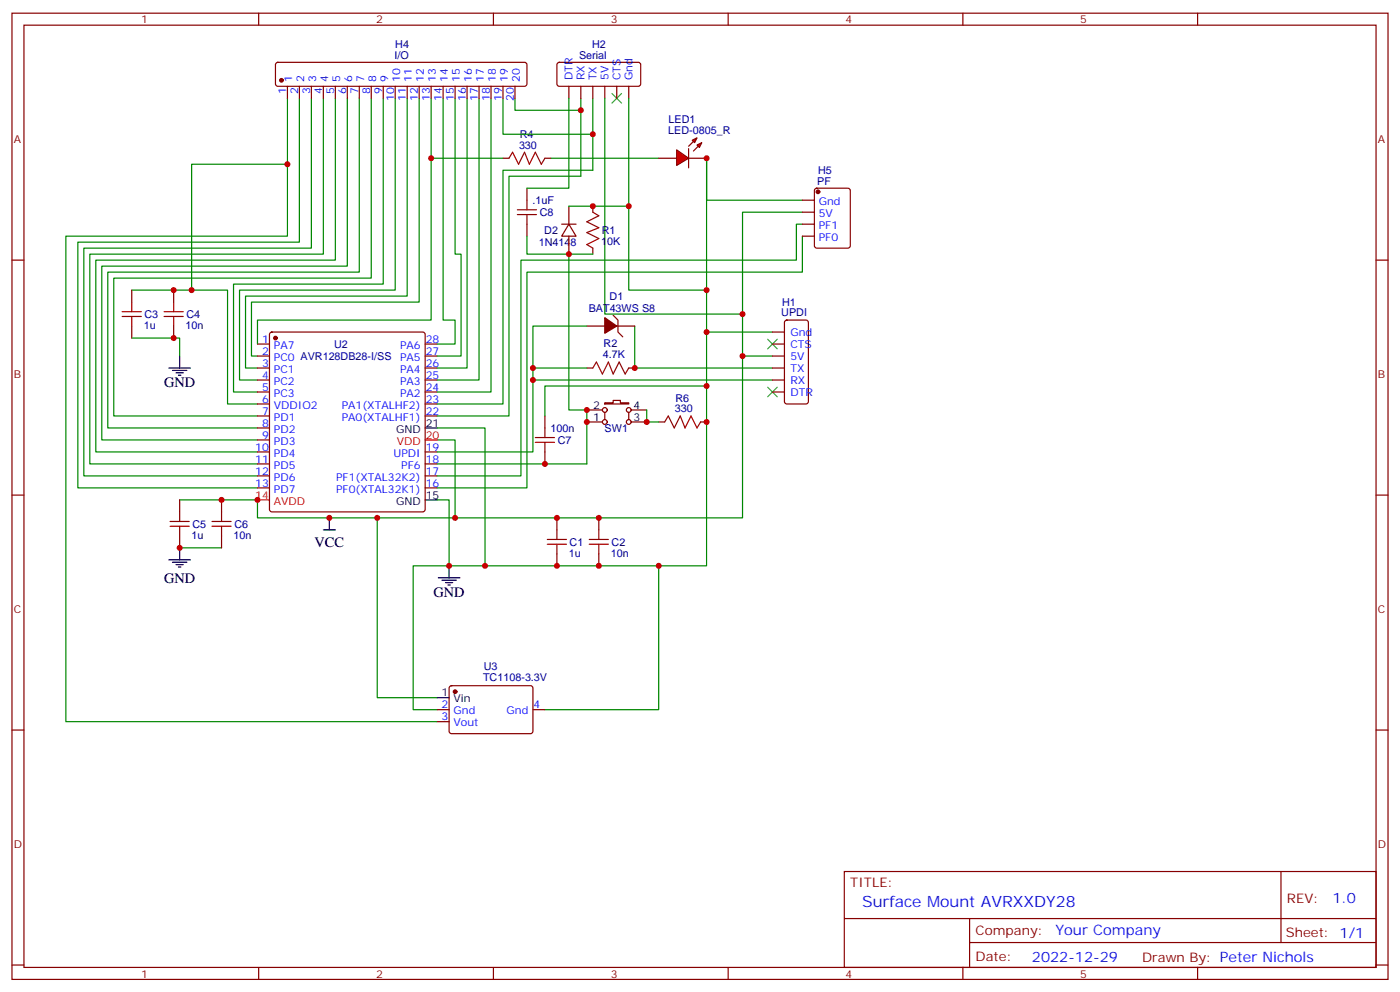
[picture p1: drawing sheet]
<svg xmlns="http://www.w3.org/2000/svg" width="412mm" height="292mm" viewBox="0 0 412 292" stroke-linecap="round" stroke-linejoin="round" font-family="sans-serif">
<g fill="none" stroke="#870000" stroke-width=".35">
<path d="M3.5 3.9h405.4v284.3h-405.4zM7.1 7.4h398.2v277.3h-398.2zM76.2 3.9v3.5M81.4 18.6l.4-.3h72.7l.5 .3 .2 .5v5.6l-.2 .5-.5 .2h-72.7l-.5-.2-.2-.5v-5.6zM145.3 3.9v3.5M164.3 18.6l.4-.3 23.6 .1 .4 .7v5.9l-.7 .4-23.5-.1-.5-.6v-5.6zM214.5 3.9v3.5M283.6 3.9v3.5M352.8 3.9v3.5M84.7 25.4v3.5M88.2 25.4v3.5M91.7 25.4v3.5"/>
<path d="M95.2 25.4v3.5M98.8 25.4v3.5M102.3 25.4v3.5M105.8 25.4v3.5M109.4 25.4v3.5M112.9 25.4v3.5M116.4 25.4v3.5M119.9 25.4v3.5M123.5 25.4v3.5M127 25.4v3.5M130.5 25.4v3.5M134.1 25.4v3.5"/>
<path d="M137.6 25.4v3.5M141.1 25.4v3.5M144.6 25.4v3.5M148.2 25.4v3.5M151.7 25.4v3.5M167.6 25.4v3.5M171.1 25.4v3.5M174.6 25.4v3.5M178.2 25.4v3.5M181.7 25.4v3.5M185.2 25.4v3.5M148.2 46.6h1.7"/>
<path d="M160.5 46.6h1.8M236.4 58.9h3.5M240.1 55.6l.5-.2h9.2l.6 .4 .1 16.5-.5 .7h-9.4l-.7-.4v-16.5zM3.5 76.6h3.6M165.5 66h4.2M167.6 66l2.1 3.5h-4.2zM167.6 60.7v5.3M167.6 69.5v5.3M174.6 60.7v1.7M174.6 73v1.8M236.4 66h3.5M236.4 62.4h3.5"/>
<path d="M236.4 69.5h3.5M405.3 76.6h3.6M38.8 85.4v3.5M38.8 96v3.5M51.2 85.4v3.5M51.2 96v3.5M79.6 97.9l.5-.2h44.4l.5 .2 .2 .5v51.5l-.2 .5-.5 .2h-44.4l-.5-.2-.2-.5v-51.5zM227.5 97.7h3.6M231.3 94.4l.5-.2h5.6l.7 .4v23.6l-.4 .6-5.9 .1-.7-.5v-23.5zM75.8 101.2h3.6M75.8 104.8h3.6M75.8 108.3h3.6"/>
<path d="M75.8 111.8h3.6M75.8 115.4h3.6M75.8 118.9h3.6M125.2 101.2h3.6M125.2 104.8h3.6M125.2 108.3h3.6M125.2 111.8h3.6M125.2 115.4h3.6M125.2 118.9h3.6M172.9 108.3h1.7M185.2 108.3h1.8M227.5 101.2h3.6"/>
<path d="M227.5 104.8h3.6M227.5 108.3h3.6M227.5 111.8h3.6M227.5 115.4h3.6M75.8 122.4h3.6M75.8 133h3.6M75.8 136.5h3.6M75.8 129.5h3.6M75.8 125.9h3.6M125.2 122.4h3.6M125.2 133h3.6M125.2 136.5h3.6"/>
<path d="M160.5 122.4v3.5M160.5 133v3.5M194 124.2h1.8M206.4 124.2h1.7M3.5 145.7h3.6M52.9 147.1v3.5M52.9 157.7v3.5M65.3 147.1v3.5M65.3 157.7v3.5M75.8 140.1h3.6M75.8 143.6h3.6M125.2 140.1h3.6"/>
<path d="M125.2 143.6h3.6M164 152.4v3.5M176.4 152.4v3.5M405.3 145.7h3.6M164 163v3.5M176.4 163v3.5M3.5 214.8h3.6M128.8 208.8h3.5M128.8 212.4h3.5M132.5 202l.5-.2h23.6l.4 .7-.1 13-.6 .4-23.6-.1-.4-.6v-12.7zM157 208.8h3.5M405.3 214.8h3.6"/>
<path d="M248.7 256.5h156.6v28.2h-156.6zM377.3 256.5v20.9M248.7 270.3h156.5M285.6 277.4h119.6M285.6 270.3v14.1M3.5 284h3.6M76.2 284.7v3.5M145.3 284.7v3.5M214.5 284.7v3.5M283.6 284.7v3.5M352.8 284.7v3.5M405.3 284h3.6"/>
</g>
<g fill="none" stroke="#008700" stroke-width=".35">
<path d="M84.7 28.9v40.6h-65.3v142.9h109.4M88.2 28.9v42.4h-65.3v72.3h52.9M91.7 28.9v44.1h-67v67.1h51.1M95.2 28.9v45.9h-68.7v61.7h49.3M98.8 28.9v47.7h-70.6v56.4h47.6M102.3 28.9v49.4h-72.3v51.2h45.8M105.8 28.9v51.2h-74.1v45.8h44.1M109.4 28.9v52.9h-75.9v40.6h42.3M112.9 28.9v54.7h-44.1v31.8h7M116.4 28.9v56.5h-45.8v26.4h5.2M119.9 28.9v58.2h-47.6v21.2h3.5M123.5 28.9v60h-49.4v15.9h1.7"/>
<path d="M127 28.9v65.3h-51.2v7M130.5 28.9v65.3h3.6v7h-5.3M134.1 28.9v45.9h1.7v30h-7M137.6 28.9v79.4h-8.8M141.1 28.9v82.9h-12.3M144.6 28.9v86.5h-15.8M148.2 28.9v10.6h26.4M151.7 28.9v3.6h19.4M171.1 28.9v23h-21.2v70.5h-21.1M174.6 28.9v21.2h-26.4v68.8h-19.4M178.2 28.9v63.5h40.5v12.4h8.8M185.2 28.9v56.5h22.9"/>
<path d="M84.7 48.3h-28.3v37.1M127 46.6h21.2M162.3 46.6h31.7M236.4 58.9h-28.3v-12.3v119.9h-75.8v-19.4h-3.5M236.4 62.4h-17.7v30M236.4 69.5v10.6h-81.2v63.5h-26.4M236.4 66h-1.8v10.6h-81.1v63.5h-24.7M38.8 85.4h28.2v33.5h8.8M38.8 99.5h14.1v5.3M172.9 96h-15.9v37h-28.2M187 96v12.3h40.5M208.1 97.7h19.4"/>
<path d="M157 111.8h70.5M157 108.3h15.9M218.7 104.8v47.6h-142.9v-5.3h-22.9M128.8 136.5h44.1M128.8 129.5h5.3v22.9M128.8 125.9h14.1v40.6M111.1 152.4v52.9h17.7M52.9 161.2h12.4M132.3 166.5h-10.6v42.3h7.1M194 166.5v42.3h-33.5"/>
</g>
<g fill="none" stroke="#a10000" stroke-width=".35">
<path d="M149.9 46.6l1.1-1.8 1.8 3.5 1.7-3.5 1.4 3.5 1.8-3.5 1.8 3.5 1-1.7M174.6 62.4l1.8 1.1-3.5 1.8 3.5 1.7-3.5 1.4 3.5 1.8-3.5 1.8 1.7 1M36 93.1h5.6M36 91.7h5.6M38.8 88.9v2.8M38.8 93.1v2.9M48.3 93.1h5.7M48.3 91.7h5.7M51.2 88.9v2.8M51.2 93.1v2.9M174.6 108.3l1.1-1.8 1.7 3.6 1.8-3.6 1.4 3.6 1.8-3.6 1.7 3.6 1.1-1.8M157.7 128.8h5.6"/>
<path d="M157.7 130.2h5.6M160.5 125.9v2.9M160.5 130.2v2.8M195.8 124.2l1-1.8 1.8 3.5 1.8-3.5 1.4 3.5 1.8-3.5 1.7 3.5 1.1-1.7M50.1 154.9h5.6M50.1 153.5h5.6M52.9 150.6v2.9M52.9 154.9v2.8M62.4 154.9h5.7M62.4 153.5h5.7M65.3 150.6v2.9M65.3 154.9v2.8"/>
<path d="M161.2 158.8h5.7M164 155.9v2.9M173.6 158.8h5.6M176.4 155.9v2.9M161.2 160.2h5.7M164 160.2v2.8M173.6 160.2h5.6M176.4 160.2v2.8"/>
</g>
<path d="M180.3 27.5l2.8 2.8M183.1 27.5l-2.8 2.8M226.1 99.8l2.9 2.9M229 99.8l-2.9 2.9M226.1 113.9l2.9 2.9M229 113.9l-2.9 2.9" fill="none" stroke="#3c3" stroke-width=".35"/>
<g fill="#870000" stroke="#870000" stroke-width=".35">
<circle cx="240.9" cy="56.4" r=".53"/>
<circle cx="82.9" cy="23.6" r=".53"/>
<circle cx="134.1" cy="203.6" r=".53"/>
<circle cx="81.1" cy="99.5" r=".53"/>
</g>
<g fill="none" stroke="#000" stroke-width=".35">
<path d="M49.7 108.3h6.4M50.8 109h4.2M51.9 109.7h2.1M52.6 110.4h.7M52.9 104.8v3.5M125.2 125.9h3.6M95.2 155.9h3.6M97 152.4v3.5M125.2 147.1h3.6M49.7 164.7h6.4M50.8 165.5h4.2M51.9 166.2h2.1"/>
<path d="M52.6 166.9h.7M52.9 161.2v3.5M129.1 170h6.4M130.2 170.7h4.2M131.2 171.4h2.1M131.9 172.2h.7M132.3 166.5v3.5M128.8 205.3h3.5"/>
</g>
<path d="M125.2 129.5h3.6M75.8 147.1h3.6" fill="none" stroke="#f00" stroke-width=".35"/>
<g fill="#f00" stroke="#870000" stroke-width=".35">
<path d="M199.3 44.1l3.5 2.5-3.5 2.1z"/>
<path d="M202.8 43.7v5.7z"/>
</g>
<g fill="#870000" stroke="#870000" stroke-width=".35">
<path d="M202.8 43l1.5-1.4z"/>
<path d="M204.3 44.4l1.4-1.4z"/>
</g>
<g fill="#f00" stroke="#870000" stroke-width=".35">
<path d="M203.9 41.3l1.4-.7-.7 1.4z"/>
<path d="M205.3 42.7l1.4-.7-.7 1.4z"/>
</g>
<g fill="none" stroke="#870000" stroke-width=".35">
<path d="M155.2 55.4v3.5M194 46.6h5.3M202.8 46.6h5.3M155.2 66v3.5M172.9 96h5.3M180.6 92.8l1.4 1.4v3.5l1.4 1.4M181.7 96h5.3M178.2 118.5h2.4v-.7h2.1v.7h2.5v.4h-7zM172.9 124.2h4.5M172.9 120.6h4.5M178.2 121.4v2.1M185.2 121.4v2.1"/>
<path d="M185.9 124.2h4.6M185.9 120.6h4.6"/>
<circle cx="178.2" cy="124.2" r=".71"/>
<circle cx="178.2" cy="120.6" r=".71"/>
<circle cx="185.2" cy="124.2" r=".71"/>
<circle cx="185.2" cy="120.6" r=".71"/>
</g>
<path d="M178.2 93.5l3.5 2.5-3.5 2.1z" fill="#870000" stroke="#870000" stroke-width=".35"/>
<path d="M167.6 28.9v26.5h-12.4M155.2 69.5v5.3h12.4M167.6 60.7h17.6M174.6 74.8h-7v45.8h5.3v15.9M208.1 113.6h-47.6v8.8M190.5 120.6v3.6h3.5" fill="none" stroke="#008700" stroke-width=".35"/>
<path d="M155.2 58.9v2.8M152.4 61.7h5.6M152.4 63.1h5.6M155.2 63.1v2.9" fill="none" stroke="#a10000" stroke-width=".35"/>
<g fill="#c00">
<circle cx="218.7" cy="92.4" r=".88"/>
<circle cx="127" cy="46.6" r=".88"/>
<circle cx="208.1" cy="85.4" r=".88"/>
<circle cx="171.1" cy="32.5" r=".88"/>
<circle cx="174.6" cy="39.5" r=".88"/>
<circle cx="164" cy="152.4" r=".88"/>
<circle cx="164" cy="166.5" r=".88"/>
<circle cx="176.4" cy="152.4" r=".88"/>
<circle cx="176.4" cy="166.5" r=".88"/>
<circle cx="160.5" cy="136.5" r=".88"/>
<circle cx="187" cy="108.3" r=".88"/>
<circle cx="208.1" cy="97.7" r=".88"/>
<circle cx="218.7" cy="104.8" r=".88"/>
<circle cx="56.4" cy="85.4" r=".88"/>
<circle cx="194" cy="166.5" r=".88"/>
<circle cx="111.1" cy="152.4" r=".88"/>
<circle cx="51.2" cy="85.4" r=".88"/>
<circle cx="157" cy="111.8" r=".88"/>
<circle cx="157" cy="108.3" r=".88"/>
<circle cx="134.1" cy="152.4" r=".88"/>
<circle cx="97" cy="152.4" r=".88"/>
<circle cx="142.9" cy="166.5" r=".88"/>
<circle cx="132.3" cy="166.5" r=".88"/>
<circle cx="65.3" cy="147.1" r=".88"/>
<circle cx="52.9" cy="161.2" r=".88"/>
<circle cx="51.2" cy="99.5" r=".88"/>
<circle cx="75.8" cy="147.1" r=".88"/>
<circle cx="84.7" cy="48.3" r=".88"/>
<circle cx="208.1" cy="46.6" r=".88"/>
<circle cx="208.1" cy="124.2" r=".88"/>
<circle cx="190.5" cy="124.2" r=".88"/>
<circle cx="208.1" cy="113.6" r=".88"/>
<circle cx="172.9" cy="124.2" r=".88"/>
<circle cx="172.9" cy="120.6" r=".88"/>
<circle cx="167.6" cy="74.8" r=".88"/>
<circle cx="185.2" cy="60.7" r=".88"/>
<circle cx="174.6" cy="60.7" r=".88"/>
</g>
<text font-size="4.6" fill="#00f" x="254" y="267.1">Surface Mount AVRXXDY28</text>
<g font-size="4.2">
<text x="48.3" y="113.9">GND</text>
<text x="92.7" y="161">VCC</text>
<text x="48.3" y="171.6">GND</text>
<text x="127.7" y="175.7">GND</text>
</g>
<g font-size="4.2" fill="#00f">
<text x="392.5" y="265.7">1.0</text>
<text x="310.9" y="275.3">Your Company</text>
<text x="304" y="283.1">2022-12-29</text>
</g>
<g font-size="3.9" fill="#800">
<text x="250.5" y="261.1">TITLE:</text>
<text x="379.1" y="265.7">REV:</text>
<text x="287.4" y="275.3">Company:</text>
<text x="378.7" y="275.9">Sheet: 1/1</text>
<text x="287.4" y="282.9">Date:</text>
<text x="336.4" y="283">Drawn By: Peter Nichols</text>
</g>
<g font-size="3.2" fill="#800">
<text x="41.6" y="6.9">1</text>
<text x="110.8" y="6.9">2</text>
<text x="179.9" y="6.9">3</text>
<text x="249.1" y="6.9">4</text>
<text x="318.2" y="6.9">5</text>
<text x="4.1" y="42">A</text>
<text x="405.9" y="42">A</text>
<text x="4.1" y="111.1">B</text>
<text x="405.9" y="111.1">B</text>
<text x="4.1" y="180.3">C</text>
<text x="405.9" y="180.3">C</text>
<text x="4.1" y="249.4">D</text>
<text x="405.9" y="249.4">D</text>
<text x="41.6" y="287.7">1</text>
<text x="110.8" y="287.7">2</text>
<text x="179.9" y="287.7">3</text>
<text x="249.1" y="287.7">4</text>
<text x="318.2" y="287.7">5</text>
</g>
<g font-size="3.2" fill="#000080">
<text x="116.2" y="17.3">I/O</text>
<text x="116.4" y="14">H4</text>
<text x="170.6" y="17.3">Serial</text>
<text x="174.4" y="14">H2</text>
<text x="153.1" y="40.6">R4</text>
<text x="196.9" y="39.5">LED-0805_R</text>
<text x="197" y="36.3">LED1</text>
<text x="152.9" y="43.7">330</text>
<text x="241" y="51.2">H5</text>
<text x="240.7" y="54.3">PF</text>
<text x="156.9" y="60.1">.1uF</text>
<text x="159" y="63.6">C8</text>
<text x="160.3" y="68.9">D2</text>
<text x="177.3" y="68.9">R1</text>
<text x="158.7" y="72.4">1N4148</text>
<text x="177.1" y="72.1">10K</text>
<text x="179.6" y="88.2">D1</text>
<text x="230.4" y="90">H1</text>
<text x="42.6" y="93.6">C3</text>
<text x="54.9" y="93.6">C4</text>
<text x="173.4" y="91.7">BAT43WS S8</text>
<text x="230.1" y="93.1">UPDI</text>
<text x="42.3" y="96.8">1u</text>
<text x="54.7" y="96.8">10n</text>
<text x="98.4" y="102.4">U2</text>
<text x="177.6" y="105.5">4.7K</text>
<text x="177.8" y="102.2">R2</text>
<text x="199" y="118.2">R6</text>
<text x="198.7" y="121.4">330</text>
<text x="162.1" y="127.1">100n</text>
<text x="164.3" y="130.6">C7</text>
<text x="178.1" y="127.1">SW1</text>
<text x="56.7" y="155.3">C5</text>
<text x="69" y="155.3">C6</text>
<text x="56.4" y="158.5">1u</text>
<text x="68.8" y="158.5">10n</text>
<text x="167.8" y="160.6">C1</text>
<text x="180.2" y="160.6">C2</text>
<text x="167.6" y="163.8">1u</text>
<text x="179.9" y="163.8">10n</text>
<text x="142.5" y="197.2">U3</text>
<text x="142.3" y="200.4">TC1108-3.3V</text>
</g>
<g font-size="3.2" fill="#00f">
<text x="168.6" y="23.6" transform="rotate(-90 168.6 23.6)">DTR</text>
<text x="172.2" y="23.6" transform="rotate(-90 172.2 23.6)">RX</text>
<text x="175.7" y="23.6" transform="rotate(-90 175.7 23.6)">TX</text>
<text x="179.2" y="23.6" transform="rotate(-90 179.2 23.6)">5V</text>
<text x="182.7" y="23.6" transform="rotate(-90 182.7 23.6)">CTS</text>
<text x="186.3" y="23.6" transform="rotate(-90 186.3 23.6)">Gnd</text>
<text x="84.3" y="27.6" transform="rotate(-90 84.3 27.6)">1</text>
<text x="86.1" y="24.1" transform="rotate(-90 86.1 24.1)">1</text>
<text x="87.8" y="27.6" transform="rotate(-90 87.8 27.6)">2</text>
<text x="89.6" y="24.1" transform="rotate(-90 89.6 24.1)">2</text>
<text x="91.4" y="27.6" transform="rotate(-90 91.4 27.6)">3</text>
<text x="93.1" y="24.1" transform="rotate(-90 93.1 24.1)">3</text>
<text x="94.9" y="27.6" transform="rotate(-90 94.9 27.6)">4</text>
<text x="96.7" y="24.1" transform="rotate(-90 96.7 24.1)">4</text>
<text x="98.4" y="27.6" transform="rotate(-90 98.4 27.6)">5</text>
<text x="100.2" y="24.1" transform="rotate(-90 100.2 24.1)">5</text>
<text x="102" y="27.6" transform="rotate(-90 102 27.6)">6</text>
<text x="103.7" y="24.1" transform="rotate(-90 103.7 24.1)">6</text>
<text x="105.5" y="27.6" transform="rotate(-90 105.5 27.6)">7</text>
<text x="107.2" y="24.1" transform="rotate(-90 107.2 24.1)">7</text>
<text x="109" y="27.6" transform="rotate(-90 109 27.6)">8</text>
<text x="110.8" y="24.1" transform="rotate(-90 110.8 24.1)">8</text>
<text x="112.5" y="27.6" transform="rotate(-90 112.5 27.6)">9</text>
<text x="114.3" y="24.1" transform="rotate(-90 114.3 24.1)">9</text>
<text x="116.1" y="29.6" transform="rotate(-90 116.1 29.6)">10</text>
<text x="117.8" y="24.1" transform="rotate(-90 117.8 24.1)">10</text>
<text x="119.6" y="29.6" transform="rotate(-90 119.6 29.6)">11</text>
<text x="121.4" y="24.1" transform="rotate(-90 121.4 24.1)">11</text>
<text x="123.1" y="29.6" transform="rotate(-90 123.1 29.6)">12</text>
<text x="124.9" y="24.1" transform="rotate(-90 124.9 24.1)">12</text>
<text x="126.6" y="29.6" transform="rotate(-90 126.6 29.6)">13</text>
<text x="128.4" y="24.1" transform="rotate(-90 128.4 24.1)">13</text>
<text x="130.2" y="29.6" transform="rotate(-90 130.2 29.6)">14</text>
<text x="131.9" y="24.1" transform="rotate(-90 131.9 24.1)">14</text>
<text x="133.7" y="29.6" transform="rotate(-90 133.7 29.6)">15</text>
<text x="135.5" y="24.1" transform="rotate(-90 135.5 24.1)">15</text>
<text x="137.2" y="29.6" transform="rotate(-90 137.2 29.6)">16</text>
<text x="139" y="24.1" transform="rotate(-90 139 24.1)">16</text>
<text x="140.8" y="29.6" transform="rotate(-90 140.8 29.6)">17</text>
<text x="142.5" y="24.1" transform="rotate(-90 142.5 24.1)">17</text>
<text x="144.3" y="29.6" transform="rotate(-90 144.3 29.6)">18</text>
<text x="146" y="24.1" transform="rotate(-90 146 24.1)">18</text>
<text x="147.8" y="29.6" transform="rotate(-90 147.8 29.6)">19</text>
<text x="149.6" y="24.1" transform="rotate(-90 149.6 24.1)">19</text>
<text x="151.3" y="29.6" transform="rotate(-90 151.3 29.6)">20</text>
<text x="153.1" y="24.1" transform="rotate(-90 153.1 24.1)">20</text>
<text x="241.2" y="60.3">Gnd</text>
<text x="241.2" y="63.9">5V</text>
<text x="241.2" y="67.4">PF1</text>
<text x="241.2" y="70.9">PF0</text>
<text x="77.2" y="100.9">1</text>
<text x="125.4" y="100.9">28</text>
<text x="232.8" y="98.8">Gnd</text>
<text x="77.2" y="107.9">3</text>
<text x="77.2" y="104.4">2</text>
<text x="80.7" y="106.2">PC0 AVR128DB28-I/SS</text>
<text x="80.7" y="102.7">PA7</text>
<text x="117.8" y="102.7">PA6</text>
<text x="117.8" y="106.2">PA5</text>
<text x="125.4" y="104.4">27</text>
<text x="125.4" y="107.9">26</text>
<text x="232.8" y="102.3">CTS</text>
<text x="232.8" y="105.8">5V</text>
<text x="77.2" y="111.5">4</text>
<text x="80.7" y="113.2">PC2</text>
<text x="80.7" y="109.7">PC1</text>
<text x="117.8" y="109.7">PA4</text>
<text x="117.8" y="113.2">PA3</text>
<text x="125.4" y="111.5">25</text>
<text x="232.8" y="109.4">TX</text>
<text x="232.8" y="112.9">RX</text>
<text x="77.2" y="118.5">6</text>
<text x="77.2" y="115">5</text>
<text x="80.7" y="116.8">PC3</text>
<text x="117.8" y="116.8">PA2</text>
<text x="125.4" y="115">24</text>
<text x="125.4" y="118.5">23</text>
<text x="232.8" y="116.4">DTR</text>
<text x="77.2" y="125.6">8</text>
<text x="77.2" y="122.1">7</text>
<text x="80.7" y="123.8">PD1</text>
<text x="80.7" y="120.3">VDDIO2</text>
<text x="100.7" y="120.3">PA1(XTALHF2)</text>
<text x="100.7" y="123.8">PA0(XTALHF1)</text>
<text x="125.4" y="122.1">22</text>
<text x="77.2" y="129.1">9</text>
<text x="80.7" y="130.9">PD3</text>
<text x="80.7" y="127.4">PD2</text>
<text x="75.2" y="136.2">11</text>
<text x="75.2" y="132.6">10</text>
<text x="80.7" y="137.9">PD5</text>
<text x="80.7" y="134.4">PD4</text>
<text x="115.9" y="134.4">UPDI</text>
<text x="118.2" y="137.9">PF6</text>
<text x="125.4" y="132.6">19</text>
<text x="125.4" y="136.2">18</text>
<text x="75.2" y="143.2">13</text>
<text x="75.2" y="139.7">12</text>
<text x="80.7" y="141.5">PD6</text>
<text x="99" y="141.5">PF1(XTAL32K2)</text>
<text x="125.4" y="139.7">17</text>
<text x="125.4" y="143.2">16</text>
<text x="80.7" y="145">PD7</text>
<text x="99" y="145">PF0(XTAL32K1)</text>
<text x="130.1" y="208.5">2</text>
<text x="157.2" y="208.5">4</text>
<text x="130.1" y="212">3</text>
<text x="133.6" y="210.3">Gnd</text>
<text x="133.6" y="213.8">Vout</text>
<text x="149.2" y="210.3">Gnd</text>
</g>
<g font-size="3.2">
<text x="125.4" y="125.6">21</text>
<text x="174.7" y="123.8">1</text>
<text x="174.7" y="120.3">2</text>
<text x="186.6" y="123.8">3</text>
<text x="186.6" y="120.3">4</text>
<text x="116.6" y="127.4">GND</text>
<text x="116.6" y="148.5">GND</text>
<text x="125.4" y="146.8">15</text>
<text x="130.1" y="205">1</text>
<text x="133.6" y="206.7">Vin</text>
</g>
<g font-size="3.2" fill="#f00">
<text x="116.9" y="130.9">VDD</text>
<text x="125.4" y="129.1">20</text>
<text x="75.2" y="146.8">14</text>
<text x="80.7" y="148.5">AVDD</text>
</g>
</svg>
